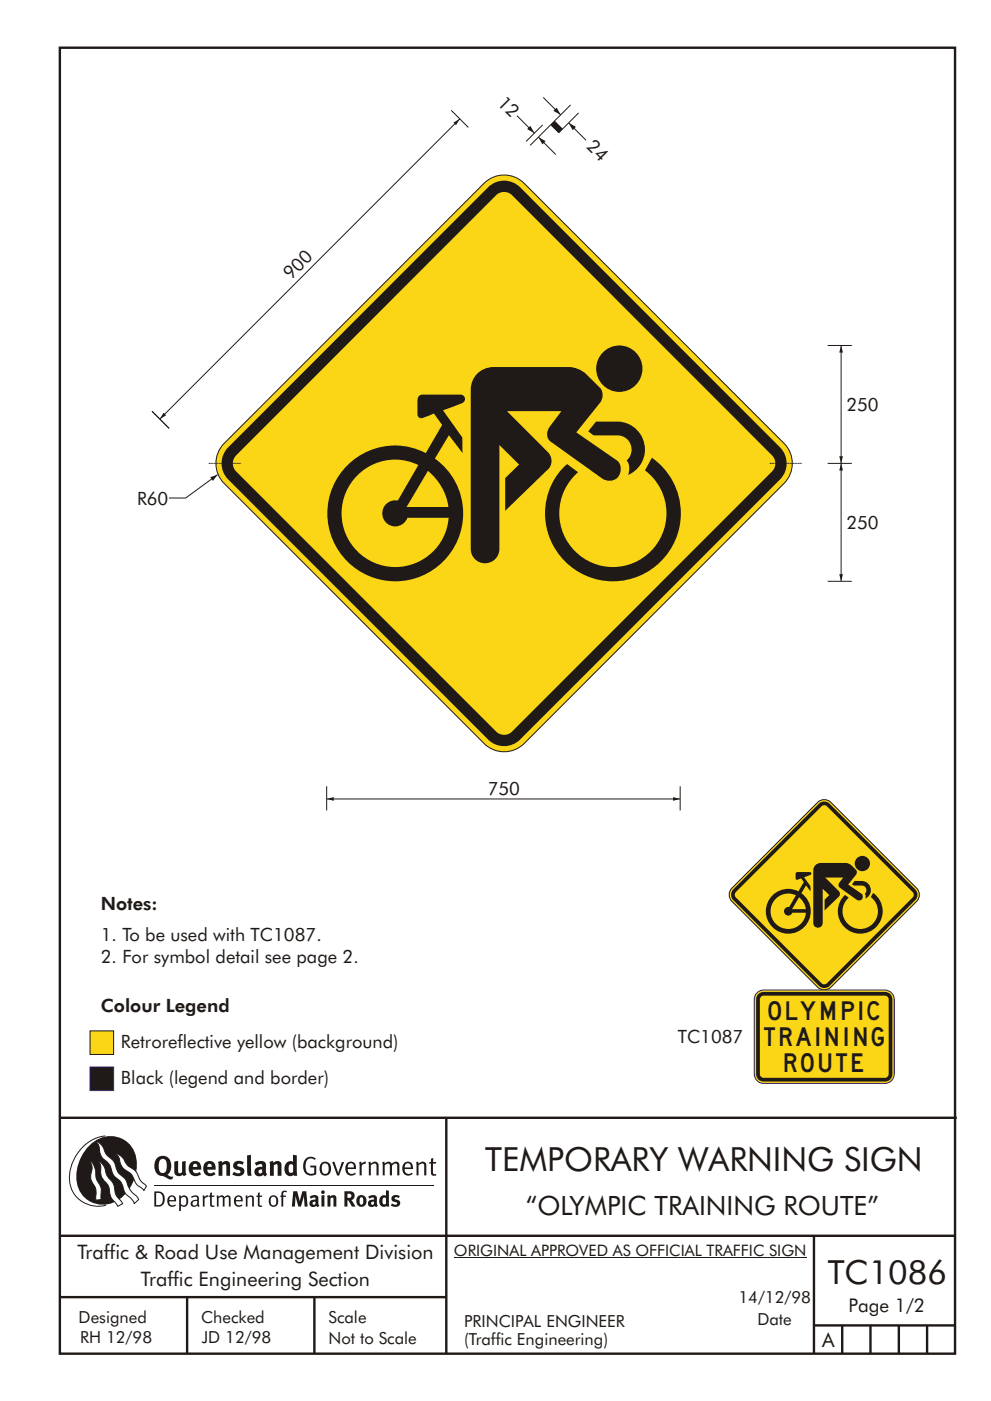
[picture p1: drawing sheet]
<svg xmlns="http://www.w3.org/2000/svg" width="210mm" height="297mm" viewBox="0 0 210 297" stroke-linecap="round" stroke-linejoin="round" font-family="sans-serif">
<g fill="none" stroke="#1f1a17" stroke-width=".51">
<path d="M12.7 10.1h189.9v276.9h-189.9zM12.7 237h190.3M94.7 236.9v50.1M12.7 262h190M12.7 275h82M39.7 275v12M66.7 275v12M172.7 262v25M172.7 281h30M178.7 281v6M184.7 281v6M190.7 281v6"/>
<path d="M196.7 281v6"/>
</g>
<path d="M96.3 266.7h74.7" fill="none" stroke="#1f1a17" stroke-width=".21"/>
<g fill="#1f1a17">
<path d="M64.9 245.6a1.61 1.61 0 0 1 2.1 0l-.2 .3a1.17 1.17 0 0 0-1.4-.2 1.17 1.17 0 0 0-.6 1.3 1.42 1.42 0 0 0 1.2 1.9l.7-.2v-1.2h-.8l-.1-.4h1.3v1.9a1.82 1.82 0 0 1-2.2-.1 1.82 1.82 0 0 1-.6-2.1l.2-.7z" fill-rule="evenodd"/>
<path d="M68.2 246.5a1.77 1.77 0 0 0 .4 2.7 1.39 1.39 0 0 0 1.4-.5 1.39 1.39 0 0 0 .2-1.5 1.19 1.19 0 0 0-2-.7zM68.5 246.8a.83 .83 0 0 1 1 .1 .83 .83 0 0 1 .2 1 .75 .75 0 0 1-.6 1 .75 .75 0 0 1-.8-.8v-.9z" fill-rule="evenodd"/>
<path d="M70.5 246.4l.4-.1 .8 2.4 .8-2.3h.5l-1.1 2.8h-.4z" fill-rule="evenodd"/>
<path d="M73.6 246.7a1.74 1.74 0 0 0 .5 2.5h.9l.5-.3-.2-.3a.89 .89 0 0 1-1.1 .2 .89 .89 0 0 1-.4-.9h1.7a1.15 1.15 0 0 0-.4-1.4 1.15 1.15 0 0 0-1.5 .2zM74 246.9a.67 .67 0 0 1 .8-.2 .67 .67 0 0 1 .3 .8h-1.3z" fill-rule="evenodd"/>
<path d="M76.2 246.4l.4-.1 .1 .4 .5-.4h.5l-.2 .5a.61 .61 0 0 0-.8 .6v1.8h-.4z" fill-rule="evenodd"/>
<path d="M78.1 246.4l.5-.1 .1 .4a.89 .89 0 0 1 .9-.4 .89 .89 0 0 1 .7 .7v2.2h-.4v-2.2l-.1-.2-.3-.1-.8 .4v2.1h-.4z" fill-rule="evenodd"/>
<path d="M81.1 246.4l.4-.1 .1 .4a.83 .83 0 0 1 .8-.4 .83 .83 0 0 1 .7 .5 .86 .86 0 0 1 .9-.5 .86 .86 0 0 1 .7 .7v2.2h-.4l-.1-2.3a.5 .5 0 0 0-.8 0l-.2 .2v2.1h-.5v-2.2l-.4-.3-.7 .4v2.1h-.4z" fill-rule="evenodd"/>
<path d="M85.7 246.7a1.74 1.74 0 0 0 .5 2.5h.9l.5-.3-.2-.3a.89 .89 0 0 1-1.1 .2 .89 .89 0 0 1-.4-.9h1.7a1.15 1.15 0 0 0-.5-1.4 1.15 1.15 0 0 0-1.4 .2zM86 246.9a.67 .67 0 0 1 .9-.2 .67 .67 0 0 1 .3 .8h-1.3z" fill-rule="evenodd"/>
<path d="M88.3 246.4l.4-.1 .1 .4a.89 .89 0 0 1 .9-.4 .89 .89 0 0 1 .8 .7v2.2h-.5v-2.2l-.1-.2-.3-.1-.8 .4v2.1h-.4z" fill-rule="evenodd"/>
<path d="M91.5 245.6l.4-.1v.9h.7l-.2 .3h-.5v2.1l.1 .1h.5l.1 .3a.71 .71 0 0 1-1.2-.6v-1.9h-.3v-.3h.3z" fill-rule="evenodd"/>
<path d="M37 246.3l.8-.2v2a.46 .46 0 0 0 .2 .6 .46 .46 0 0 0 .6-.2v-2.2l.8-.2v2.4l.2 .5-.6 .4-.2-.3a1.03 1.03 0 0 1-1.2 .2 1.03 1.03 0 0 1-.6-1z" fill-rule="evenodd"/>
<path d="M40.4 246.6a1.64 1.64 0 0 0 0 2.3 1.64 1.64 0 0 0 2.3 .1l-.4-.5a.78 .78 0 0 1-.9 .3 .78 .78 0 0 1-.5-.8h1.8a1.37 1.37 0 0 0-.6-1.6 1.37 1.37 0 0 0-1.7 .2zM41.1 246.9a.48 .48 0 0 1 .6-.1 .48 .48 0 0 1 .2 .6h-1z" fill-rule="evenodd"/>
<path d="M43.5 246.6a1.65 1.65 0 0 0-.2 2 1.65 1.65 0 0 0 1.9 .7l.5-.3-.3-.5a.78 .78 0 0 1-.9 .3 .78 .78 0 0 1-.5-.8h1.8a1.37 1.37 0 0 0-.6-1.6 1.37 1.37 0 0 0-1.7 .2zM44.1 246.9a.48 .48 0 0 1 .6-.1 .48 .48 0 0 1 .2 .6h-.9z" fill-rule="evenodd"/>
<path d="M46.3 246.3l.7-.2 .1 .4a.95 .95 0 0 1 1-.3 .95 .95 0 0 1 .7 .8v2.3h-.8v-2.3l-.3-.2-.5 .3v2.2h-.8z" fill-rule="evenodd"/>
<path d="M49.7 246.5a1.73 1.73 0 0 1 2-.1l-.2 .6-.6-.2a.42 .42 0 0 0-.6 .2l.2 .3a1.23 1.23 0 0 1 1.4 1 1.47 1.47 0 0 1-2.3 .9l-.3-.2 .3-.6 .7 .4a.47 .47 0 0 0 .7-.4 .87 .87 0 0 0-1-.5l-.4-.2-.1-.4z" fill-rule="evenodd"/>
<path d="M54.1 246.6l.3 .6 .3-.2a.62 .62 0 0 1 .9 0l.1 .4a1.21 1.21 0 0 0-1.4 .3 1.21 1.21 0 0 0-.1 1.3 1.19 1.19 0 0 0 1.6 .1l.5 .3 .4-.4-.3-.4v-1.4a.96 .96 0 0 0-1.3-1zM55 248l.6-.1v.7a.43 .43 0 0 1-.6 .1 .43 .43 0 0 1 0-.7z" fill-rule="evenodd"/>
<path d="M57.2 246.3l.7-.2 .1 .4a.95 .95 0 0 1 1-.3 .95 .95 0 0 1 .7 .8v2.3h-.8v-2.3l-.2-.2-.6 .3v2.2h-.8z" fill-rule="evenodd"/>
<path d="M62.2 244.8v1.5a1.29 1.29 0 0 0-1.4 .2 1.29 1.29 0 0 0-.5 1.3 1.24 1.24 0 0 0 .6 1.4 1.24 1.24 0 0 0 1.4-.1l.1 .2h.7l-.1-4.3zM61.5 246.9l.4-.1 .3 .2v1.5l-.3 .1a.48 .48 0 0 1-.6-.4 1.52 1.52 0 0 1 .2-1.3z" fill-rule="evenodd"/>
<path d="M52.4 245l.8-.2 .2 4.5h-.8l-.1-.2z" fill-rule="evenodd"/>
</g>
<path d="M22.4 240.8a9 9 0 0 0-7.4 10.9 6.2 6.2 0 0 0 7.5 3.8M32.7 251.4h59.4" fill="none" stroke="#1f1a17" stroke-width=".21"/>
<path d="M19.1 242.7a5.7 5.7 0 0 1 6.5-1.4 5.7 5.7 0 0 1 3.4 5.7 8.6 8.6 0 0 1-6.2 8.3 5.7 5.7 0 0 1-6.5-7 9.9 9.9 0 0 1 2.8-5.6z" fill-rule="evenodd" fill="#1f1a17"/>
<path d="M24.5 244.5a3.1 3.1 0 0 1 2.3 2.2l.7 .7a3.2 3.2 0 0 1 2 2.4l.4 .6 1.2 1.1-.6 .9-.2-.3a3.5 3.5 0 0 1-1.9-2.1 3.8 3.8 0 0 0-2.1-2.1 3.5 3.5 0 0 1-1-2.3zM20.4 241.9a3.4 3.4 0 0 1 1.9 2.5l.7 .8a3.3 3.3 0 0 1 1.7 2.6 4.4 4.4 0 0 0 1.7 2l.3 .3a6.1 6.1 0 0 0 2.5 3.7l.2 .5-.9 .9a6.1 6.1 0 0 0-1.9-2.2l-.4-.8a3.6 3.6 0 0 0-1.9-2.8l-.6-1a3.6 3.6 0 0 0-1.9-2.8 3.7 3.7 0 0 1-.8-2.4zM21 246.1a3.4 3.4 0 0 1 1.5 2.8l.6 .9a3.8 3.8 0 0 1 1.4 3.1l.3 .7 1.2 1.6-1 .6-.5-.8a3.2 3.2 0 0 1-1.3-2.8 4.3 4.3 0 0 0-1.4-2.2 4.7 4.7 0 0 1-.5-2.9zM19.2 246.1a5.1 5.1 0 0 1 1.2 3.7l.3 .7a3.1 3.1 0 0 1 .7 3l.1 .8-1.1 .2-.1-.8a3.5 3.5 0 0 0-.9-3.2 3.6 3.6 0 0 1 .1-2.6z" fill-rule="evenodd" fill="#fff" stroke="#1f1a17" stroke-width=".21"/>
<g fill="#1f1a17">
<path d="M33.4 245.5a2.51 2.51 0 0 0 .4 3.7l.8 .1a2.78 2.78 0 0 0 2 .7l.2-.5h-.6l-.7-.4a2.56 2.56 0 0 0 0-3.8 1.83 1.83 0 0 0-2.1 .2zM34 245.9a.87 .87 0 0 1 1 0 .87 .87 0 0 1 .4 .9v.4a1.17 1.17 0 0 1-.9 1.5l-.3-.1a2.38 2.38 0 0 1-.2-2.7z" fill-rule="evenodd"/>
<path d="M33.1 252.9v2.6a1.12 1.12 0 0 0 1.2-.3 1.12 1.12 0 0 0 .2-1.2l-.1-.5-.3-.4zM32.7 252.6h1.1a1.67 1.67 0 0 1 1.2 1.7 1.67 1.67 0 0 1-1.3 1.5h-1zM36.1 253.9l-.2 .5h1.1a.55 .55 0 0 0-.3-.6 .55 .55 0 0 0-.6 .1zM35.8 253.8a.95 .95 0 0 1 1.2-.2 .95 .95 0 0 1 .4 1.1h-1.5a.72 .72 0 0 0 .4 .8 .72 .72 0 0 0 .9-.2l.1 .3a1.15 1.15 0 0 1-1.5 0 1.15 1.15 0 0 1-.2-1.5zM38.4 254.1v1.2a.7 .7 0 0 0 .9 .1 .7 .7 0 0 0 .2-.9 .61 .61 0 0 0-.4-.7 .61 .61 0 0 0-.7 .3zM38 253.5l.3-.1 .1 .4a.95 .95 0 0 1 1.2-.2 .95 .95 0 0 1 .3 1.2 .92 .92 0 0 1-.5 1 .92 .92 0 0 1-1-.2v1.1l-.4 .1zM40.9 254.8a.5 .5 0 0 0 .2 .8 .5 .5 0 0 0 .7-.4v-.6zM40.5 253.7a1 1 0 0 1 1.7 .3v1.4l.2 .2-.2 .3-.3-.3a.78 .78 0 0 1-1.4-.1 .78 .78 0 0 1 .8-1.1h.5a.58 .58 0 0 0-.3-.7 .58 .58 0 0 0-.7 .3zM43 253.5l.3-.1 .1 .4 .3-.3 .5-.1-.2 .4a.52 .52 0 0 0-.6 .6v1.4h-.4zM44.6 252.9l.4-.1-.1 .7h.6l-.1 .3h-.5v1.5a.35 .35 0 0 0 .6 .3v.2a.57 .57 0 0 1-.6 .1 .57 .57 0 0 1-.3-.5v-1.6h-.3v-.3h.3zM45.9 253.5l.4-.1 .1 .4 .2-.2a.64 .64 0 0 1 1 .2 .7 .7 0 0 1 .8-.4 .7 .7 0 0 1 .5 .7v1.7h-.3v-1.7l-.3-.3-.7 .3v1.7h-.3v-1.6a.38 .38 0 0 0-.3-.5 .38 .38 0 0 0-.5 .2l-.1 .2v1.7h-.4zM50.2 253.9l-.2 .5h1.1a.55 .55 0 0 0-.2-.6 .55 .55 0 0 0-.7 .1zM49.9 253.8a.95 .95 0 0 1 1.2-.2 .95 .95 0 0 1 .4 1.1h-1.5a.72 .72 0 0 0 .4 .8 .72 .72 0 0 0 .9-.2l.1 .3a1.15 1.15 0 0 1-1.5 0 1.15 1.15 0 0 1-.2-1.5zM52.1 253.5l.3-.1 .1 .4a.72 .72 0 0 1 .8-.4 .72 .72 0 0 1 .6 .7v1.7h-.4v-1.6a.45 .45 0 0 0-.3-.5 .45 .45 0 0 0-.5 .3l-.2 .1v1.7h-.3zM54.7 252.9l.4-.1v.7h.6l-.1 .3h-.5v1.5a.35 .35 0 0 0 .5 .3v.2a.57 .57 0 0 1-.6 .1 .57 .57 0 0 1-.3-.5v-1.6h-.3v-.3h.3zM57.6 253.9l-.2 .7a.65 .65 0 0 0 .3 .8 .65 .65 0 0 0 .8-.2l.1-.1a.93 .93 0 0 0-.7-1.4zM57.3 253.7a1.12 1.12 0 0 1 1.4 .1 1.12 1.12 0 0 1 .3 1.4 1.01 1.01 0 0 1-1.3 .6 1.01 1.01 0 0 1-.7-1.2zM59.9 252.6l.5-.2 .5 .2-.1 .2-.4-.1-.3 .2v.6h.6l-.1 .3h-.5v2h-.4v-2h-.2v-.3h.2zM62.2 252.6l-.3 3.2h.7l.1-2.3 .6 2.3h.6l.6-2.3 .1 2.3h.7l-.3-3.2h-.9l-.5 2.1-.5-2.1zM65.7 253.7l.3 .5a.51 .51 0 0 1 .5-.4 .51 .51 0 0 1 .4 .4v.1a.88 .88 0 0 0-1.1 .4 .88 .88 0 0 0 .2 1.1 .9 .9 0 0 0 1.1-.2l.3 .3 .4-.3-.2-.3v-1.1a.87 .87 0 0 0-.5-.8 .87 .87 0 0 0-1 .1zM66.4 254.8h.5v.5l-.1 .1h-.3l-.2-.1zM68.2 253.5v2.3h.6v-2.4zM68.1 252.8a.4 .4 0 0 0 .8 0 .4 .4 0 0 0-.8 0zM69.4 253.5l.1 2.3h.6v-1.7a.33 .33 0 0 1 .4-.2 .33 .33 0 0 1 .3 .4v1.5h.6v-1.7a.75 .75 0 0 0-.6-.7 .75 .75 0 0 0-.8 .3v-.3zM73.1 252.6v3.2h.6v-1.3l.3 .2 .7 1.1h.7l-.9-1.4a.94 .94 0 0 0 .7-1 .94 .94 0 0 0-.9-.8zM73.7 253.1a.51 .51 0 0 1 .8 .1 .51 .51 0 0 1-.2 .7l-.6 .1zM75.9 253.7a1.19 1.19 0 0 0-.1 1.7 1.19 1.19 0 0 0 1.8 0 1.19 1.19 0 0 0-.1-1.6 1.19 1.19 0 0 0-1.6-.1zM76.5 253.9l.2-.1a.99 .99 0 0 1 0 1.6 1.06 1.06 0 0 1-.2-1.5zM78.1 253.7l.3 .5a.51 .51 0 0 1 .5-.4 .51 .51 0 0 1 .5 .4v.1a.88 .88 0 0 0-1.2 .4 .88 .88 0 0 0 .2 1.1 .9 .9 0 0 0 1.1-.2l.3 .3 .4-.3-.2-.3v-1.1a.87 .87 0 0 0-.5-.8 .87 .87 0 0 0-1 .1zM78.9 254.8h.4v.5l-.1 .1h-.3l-.1-.1zM81.9 252.4v1.1a1.2 1.2 0 0 0-1.4 .6 1.2 1.2 0 0 0 .2 1.4l.5 .4 .8-.2v.1h.6l-.1-3.3zM81.4 253.9l.5 .2-.1 1.2a.46 .46 0 0 1-.5-.1 .46 .46 0 0 1-.1-.5zM83.3 253.6a.79 .79 0 0 0-.1 .9 .79 .79 0 0 0 .9 .4 .33 .33 0 0 1 0 .5 .33 .33 0 0 1-.5 0l-.4-.2-.3 .4a1.15 1.15 0 0 0 1.2 .3 1.15 1.15 0 0 0 .8-1 1.49 1.49 0 0 0-1.2-.8 .4 .4 0 0 1 .3-.3 .4 .4 0 0 1 .4 .1l.2 .1 .2-.4a1.47 1.47 0 0 0-1.5 0z" fill-rule="evenodd"/>
</g>
<path d="M173.5 170.1a1.99 1.99 0 0 1 2.8 0l18.2 18.2a1.99 1.99 0 0 1 0 2.8l-18.2 18.2a1.99 1.99 0 0 1-2.8 0l-18.2-18.2a1.99 1.99 0 0 1 0-2.8z" fill-rule="evenodd" fill="#fad617" stroke="#1f1a17" stroke-width=".21"/>
<path d="M173.8 170.4a1.59 1.59 0 0 1 2.2 0l18.2 18.2a1.59 1.59 0 0 1 0 2.2l-18.2 18.2a1.59 1.59 0 0 1-2.2 0l-18.2-18.2a1.59 1.59 0 0 1 0-2.2z" fill-rule="evenodd" fill="#1f1a17"/>
<path d="M174.3 170.9a.8 .8 0 0 1 1.1 0l18.2 18.2a.79 .79 0 0 1 0 1.2l-18.2 18.2a.8 .8 0 0 1-1.1 0l-18.2-18.2a.79 .79 0 0 1 0-1.2z" fill-rule="evenodd" fill="#fad617"/>
<g fill="#1f1a17">
<path d="M181.3 186.8a2.82 2.82 0 0 1 3.2 1 1.94 1.94 0 0 1-.9 2.7l.1-.5-.2-.5a1 1 0 0 0 .3-1.1 1 1 0 0 0-1-.7h-1.6l-.4-.2z" fill-rule="evenodd"/>
<path d="M163.6 190.1a4.7 4.7 0 0 1 5.8-1.1l1.1-2-.5-.8-1 .3a1.55 1.55 0 0 1 0-1.6h2.9l.2 .3a2.46 2.46 0 0 1-1.5 .8l1.4 1.9v1.1l-1-1.3-1 1.7a4.8 4.8 0 0 1 1 6.7 4.8 4.8 0 0 1-6.7 .8 4.8 4.8 0 0 1-.7-6.8zM164.6 190.6a3.8 3.8 0 0 0 1.1 6 3.8 3.8 0 0 0 5.3-3.1h-2.9a.91 .91 0 0 1-1.1 .6 .91 .91 0 0 1-.6-1.1 .91 .91 0 0 1 1-.7l1.5-2.5a3.7 3.7 0 0 0-4.3 .8zM169.5 190.2l-1.5 2.6h3l-.5-1.4z" fill-rule="evenodd"/>
<path d="M178.9 190.1l.4-.3 .8 .5a3.8 3.8 0 0 0-.3 5.5 3.8 3.8 0 0 0 5.5-.1 3.8 3.8 0 0 0-.5-5.5l.4-.9a4.7 4.7 0 0 1 1.1 6.8 4.7 4.7 0 0 1-6.7 .8 4.7 4.7 0 0 1-.7-6.8z" fill-rule="evenodd"/>
<path d="M173.2 183.3l.9-.3h5.7a3.3 3.3 0 0 1 1.8 1.5 .85 .85 0 0 1 0 1l-1.7 2 2.9 2a.82 .82 0 0 1 .1 1.2 .82 .82 0 0 1-1.1 .1l-3.6-2.6a.73 .73 0 0 1-.1-1.1l.8-1h-3.8l2.9 2.9a.85 .85 0 0 1-.2 1.2l-2.8 2.8v-2.3l.9-.9-1.3-1.4v7.3a1 1 0 0 1-1.1 1 1 1 0 0 1-1-1v-9.3a4.6 4.6 0 0 1 .3-2.8z" fill-rule="evenodd"/>
<circle cx="183" cy="183.1" r="1.62"/>
</g>
<path d="M160.6 210.5l.9-.5 .5-.1h25.8a1.99 1.99 0 0 1 1.9 2v15.8a1.99 1.99 0 0 1-1.9 2h-25.8a1.99 1.99 0 0 1-2-2v-15.8l.1-.5z" fill-rule="evenodd" fill="#fad617" stroke="#291770" stroke-width=".21"/>
<path d="M160.8 210.8l.7-.4 .5-.1h25.7a1.6 1.6 0 0 1 1.6 1.6v15.9a1.59 1.59 0 0 1-1.6 1.5h-25.8a1.59 1.59 0 0 1-1.5-1.6v-15.9z" fill-rule="evenodd" fill="#1f1a17"/>
<path d="M161.4 211.4l.6-.3h25.8a.8 .8 0 0 1 .7 .8v15.9l-.3 .6-.5 .1h-25.7l-.5-.2-.3-.6v-15.9z" fill-rule="evenodd" fill="#fad617"/>
<path d="M19.1 226.2h5v5h-5z" fill-rule="evenodd" fill="#1f1a17" stroke="#291770" stroke-width=".21"/>
<path d="M19.1 218.6h5v5h-5z" fill-rule="evenodd" fill="#fad617" stroke="#1f1a17" stroke-width=".21"/>
<path d="M178.5 98.2v25" fill="none" stroke="#1f1a17" stroke-width=".21"/>
<g fill="#1f1a17">
<path d="M178.5 98.2l.3 1.6h-.7l.4-1.6 .3 1.6z" fill-rule="evenodd"/>
<path d="M178.1 121.7h.7l-.3 1.5 .3-1.5-.3 1.5z" fill-rule="evenodd"/>
</g>
<path d="M178.5 73.2v25" fill="none" stroke="#1f1a17" stroke-width=".21"/>
<g fill="#1f1a17">
<path d="M178.5 73.2l.3 1.6h-.7l.4-1.6 .3 1.6z" fill-rule="evenodd"/>
<path d="M178.1 96.7h.7l-.3 1.5 .3-1.5-.3 1.5z" fill-rule="evenodd"/>
</g>
<path d="M175.6 73.2h5.1M175.6 98.2h5.1M175.6 123.2h5.1" fill="none" stroke="#1f1a17" stroke-width=".21"/>
<path d="M47.6 94l55.1-55.1a6 6 0 0 1 8.5 0l55.1 55.1a6 6 0 0 1 0 8.5l-55.1 55.1a6 6 0 0 1-8.5 0l-55.1-55.1a6 6 0 0 1 0-8.5z" fill-rule="evenodd" fill="#fad617" stroke="#1f1a17" stroke-width=".21"/>
<path d="M48.4 94.9l55.2-55.2a4.8 4.8 0 0 1 6.7 0l55.2 55.2a4.8 4.8 0 0 1 0 6.7l-55.2 55.2a4.8 4.8 0 0 1-6.7 0l-55.2-55.2a4.8 4.8 0 0 1 0-6.7z" fill-rule="evenodd" fill="#1f1a17"/>
<path d="M50.1 96.5l55.2-55.1a2.41 2.41 0 0 1 3.4 0l55.1 55.1a2.41 2.41 0 0 1 0 3.4l-55.1 55.2a2.41 2.41 0 0 1-3.4 0l-55.2-55.2a2.41 2.41 0 0 1 0-3.4z" fill-rule="evenodd" fill="#fad617"/>
<path d="M46.2 100.6l-6.8 5h-3.6" fill="none" stroke="#1f1a17" stroke-width=".21"/>
<path d="M44.6 101.2l1.6-.6-1 1.4 1-1.4-1 1.4z" fill-rule="evenodd" fill="#1f1a17"/>
<path d="M97.5 25.2l-63.6 63.6" fill="none" stroke="#1f1a17" stroke-width=".21"/>
<g fill="#1f1a17">
<path d="M96.2 26l1.3-.8-.7 1.4 .7-1.4-.7 1.4z" fill-rule="evenodd"/>
<path d="M34.7 87.5l.6 .6-1.4 .7 1.4-.7-1.4 .7z" fill-rule="evenodd"/>
</g>
<path d="M95.7 23.4l3.7 3.6M115.1 26.5l-3.5 3.5M115.3 20.7l3.7 3.7M121.1 22.2l-8.6 8.6M122.8 23.9l-4.3 4.3" fill="none" stroke="#1f1a17" stroke-width=".21"/>
<path d="M118.1 22.8l.9 1.6-1.6-.9 .7-.7 .9 1.6z" fill-rule="evenodd" fill="#1f1a17"/>
<path d="M120.6 26.1l3.7 3.6" fill="none" stroke="#1f1a17" stroke-width=".21"/>
<path d="M120.6 26.1l1.6 .8-.7 .7z" fill-rule="evenodd" fill="#1f1a17"/>
<path d="M109.7 24.5l3.7 3.7" fill="none" stroke="#1f1a17" stroke-width=".21"/>
<path d="M112.5 26.7l.9 1.5-1.6-.8 .7-.7 .9 1.5z" fill-rule="evenodd" fill="#1f1a17"/>
<path d="M114.2 29.1l3.7 3.7" fill="none" stroke="#1f1a17" stroke-width=".21"/>
<g fill="#1f1a17">
<path d="M117.7 25.6l1.7 1.7-.9 .9-1.7-1.7z"/>
<path d="M114.2 29.1l1.6 .8-.7 .7z" fill-rule="evenodd"/>
</g>
<path d="M44.2 98.2h6.9M163.3 98.2h6.8" fill="none" stroke="#1f1a17" stroke-width=".21" stroke-dasharray=".1 .1 .2 .1" stroke-linecap="butt"/>
<g fill="#1f1a17">
<path d="M126.4 89.4h4.6a5.9 5.9 0 0 1 5.7 4.7 5.9 5.9 0 0 1-3.4 6.6l.1-.5a3 3 0 0 0-.5-2.6 3 3 0 0 0 .9-3.3 3 3 0 0 0-2.8-2h-5l-1.2-.8z" fill-rule="evenodd"/>
<path d="M73.7 98.7a14.2 14.2 0 0 1 16.6-2.6l3.5-6-1.7-2.4-1.8 .7a1.18 1.18 0 0 1-1.7-.2v-2.8a1.34 1.34 0 0 1 .9-1.7h8.3a.94 .94 0 0 1 .9 .8 .94 .94 0 0 1-.7 1l-4 1.5 4.1 5.8v3.2l-2.9-3.7-2.9 4.9a14.4 14.4 0 0 1 2.7 20.7 14.4 14.4 0 0 1-20.8 1.7 14.4 14.4 0 0 1-.5-20.9zM75.8 100.8a11.4 11.4 0 0 0 3.3 18.4 11.4 11.4 0 0 0 16.1-9.4h-8.8a2.76 2.76 0 0 1-3.4 1.7 2.76 2.76 0 0 1-1.8-3.4 2.76 2.76 0 0 1 3.2-2l4.4-7.5a11.2 11.2 0 0 0-13 2.2zM90.8 99.8l-4.5 7.7h8.8a12 12 0 0 0-4.3-7.7z" fill-rule="evenodd"/>
<path d="M119.6 99.1l.7-.7 2.4 1.7a11.4 11.4 0 0 0-.8 16.7 11.4 11.4 0 0 0 16.7-.5 11.4 11.4 0 0 0-1.8-16.6l1.5-2.6a14.4 14.4 0 0 1 3.2 20.5 14.4 14.4 0 0 1-20.7 2.2 14.4 14.4 0 0 1-1.2-20.7z" fill-rule="evenodd"/>
<path d="M101.5 79a4.9 4.9 0 0 1 3-1.2l16.9 .1 1.3 .3 1.1 .7 3.6 3.4a2.59 2.59 0 0 1-.1 3.1l-5 6.3 8.7 6a2.48 2.48 0 0 1 .1 3.4 2.48 2.48 0 0 1-3.4 .3l-10.8-7.7a2.18 2.18 0 0 1-.3-3.2l2.5-3.3h-11.5l8.8 8.8a2.6 2.6 0 0 1-.5 3.8l-8.7 8.5v-6.9l2.9-2.9-4.1-4.2v22.1a3 3 0 0 1-3.1 3 3 3 0 0 1-3-3v-32.2a6.1 6.1 0 0 1 1.1-4.7z" fill-rule="evenodd"/>
<circle cx="131.4" cy="78.2" r="4.9"/>
</g>
<path d="M69.3 169.4h75M69.3 166.7v5.1M144.3 166.7v5.1" fill="none" stroke="#1f1a17" stroke-width=".21"/>
<g fill="#1f1a17">
<path d="M69.3 169.4l1.5-.4v.8l-1.5-.4 1.5-.4z" fill-rule="evenodd"/>
<path d="M142.8 169l1.5 .4-1.5 .4v-.8l1.5 .4z" fill-rule="evenodd"/>
</g>
<path d="M32.2 87.2l3.7 3.6" fill="none" stroke="#1f1a17" stroke-width=".21"/>
<g font-size="7.1" fill="#1f1a17">
<text x="102.9" y="248.4">TEMPORARY WARNING SIGN</text>
<text x="175.6" y="272.2">TC1086</text>
</g>
<text font-size="5.6" fill="#1f1a17" x="111.6" y="257.6">“OLYMPIC TRAINING ROUTE”</text>
<g font-size="4.2" fill="#1f1a17">
<text x="16.4" y="267">Traffic &amp; Road Use Management Division</text>
<text x="29.9" y="272.6">Traffic Engineering Section</text>
<text x="174.4" y="285.6">A</text>
</g>
<g font-size="4" fill="#1f1a17">
<text x="162.1" y="221.9">TRAINING</text>
<text x="163.1" y="216.3">OLYMPIC</text>
<text x="166.5" y="227.2">ROUTE</text>
<text x="180" y="278.1">Page 1/2</text>
</g>
<g font-size="3.9" fill="#1f1a17">
<text x="105.3" y="22" transform="rotate(45 105.3 22)">12</text>
<text x="124.2" y="31.2" transform="rotate(45 124.2 31.2)">24</text>
<text x="61.7" y="59.4" transform="rotate(-45 61.7 59.4)">900</text>
<text x="179.6" y="87.1">250</text>
<text x="29.1" y="107">R60</text>
<text x="179.6" y="112.1">250</text>
<text x="103.5" y="168.6">750</text>
<text x="21.4" y="192.9">Notes:</text>
<text x="21.4" y="199.5">1. To be used with TC1087.</text>
<text x="21.4" y="204.2">2. For symbol detail see page 2.</text>
<text x="21.4" y="214.5">Colour Legend</text>
<text x="143.8" y="221.2">TC1087</text>
<text x="25.7" y="222.1">Retroreflective yellow (background)</text>
<text x="25.7" y="229.8">Black (legend and border)</text>
</g>
<g font-size="3.5" fill="#1f1a17">
<text x="16.7" y="280.5">Designed</text>
<text x="42.7" y="280.5">Checked</text>
<text x="69.7" y="280.5">Scale</text>
<text x="98.5" y="281.4">PRINCIPAL ENGINEER</text>
<text x="156.7" y="276.3">14/12/98</text>
<text x="160.7" y="281">Date</text>
<text x="17" y="284.8">RH 12/98</text>
<text x="42.8" y="284.8">JD 12/98</text>
<text x="69.7" y="285">Not to Scale</text>
<text x="98.5" y="285.1">(Traffic Engineering)</text>
</g>
<text font-size="3.4" fill="#1f1a17" x="96.3" y="266.3">ORIGINAL APPROVED AS OFFICIAL TRAFFIC SIGN</text>
</svg>
